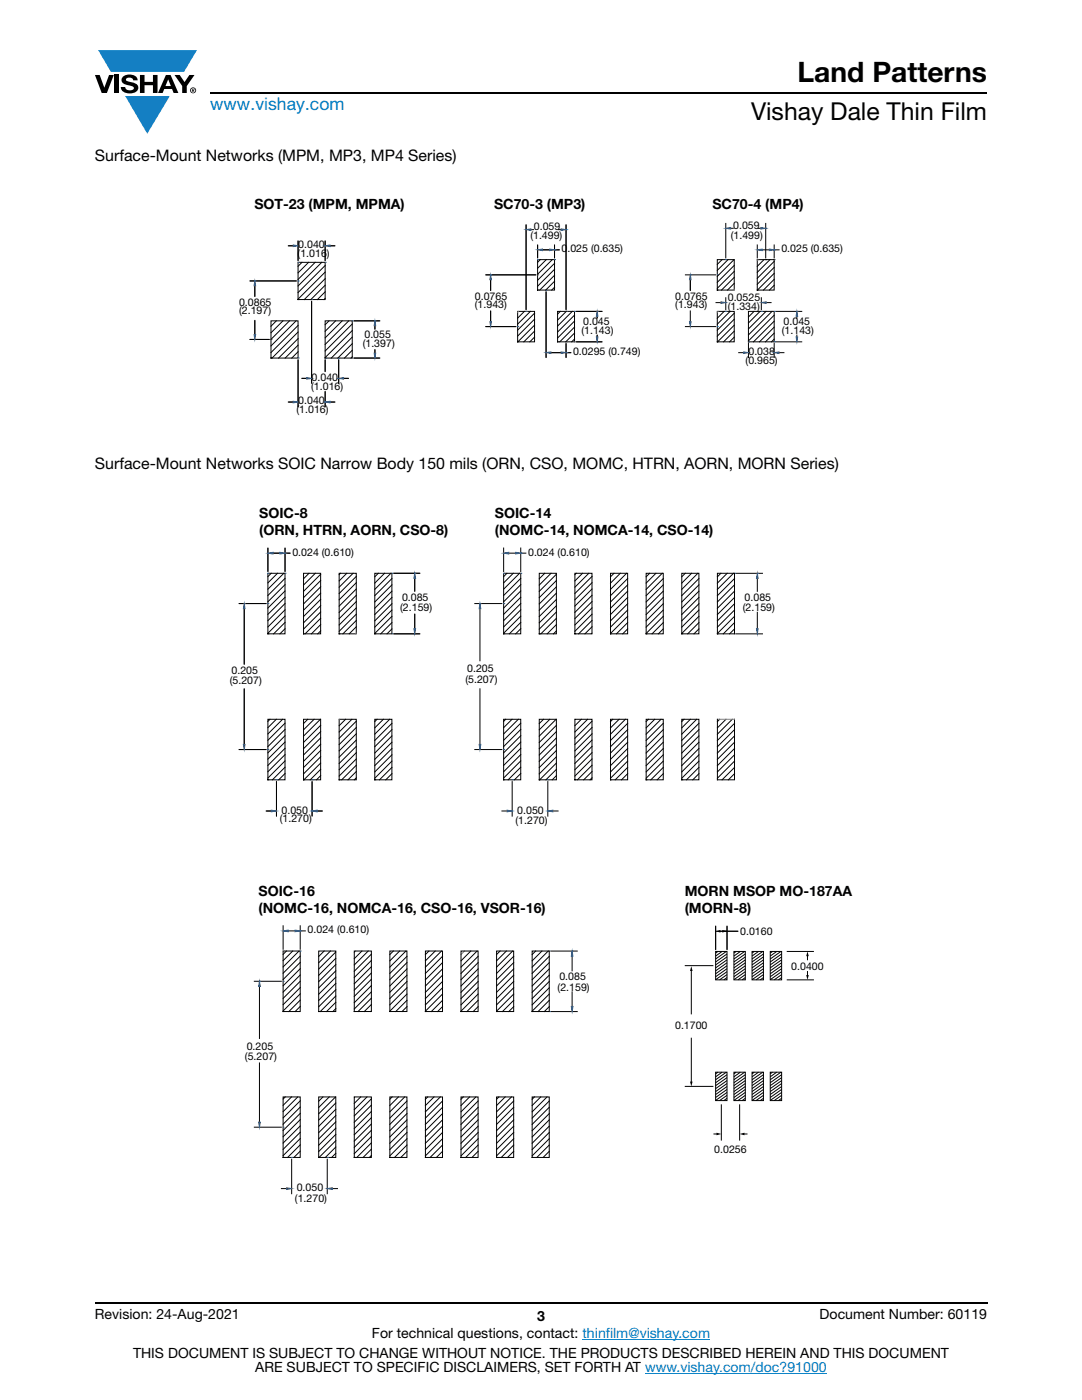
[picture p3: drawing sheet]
<svg xmlns="http://www.w3.org/2000/svg" width="216mm" height="279mm" viewBox="0 0 216 279" stroke-linecap="round" stroke-linejoin="round" font-family="sans-serif">
<g fill="#147fc3">
<path d="M19.6 10h19.7l-2.6 4.3h-1.1h-13.5z"/>
<path d="M25 19.2h8.9l-4.5 7.5z"/>
</g>
<g fill="#000">
<path d="M18.9 15h1l.9 2.5 1-2.5h.9l-1.4 3.6h-1zM22.9 15h.9v3.6h-.9zM24.6 15.3a2.1 2.1 0 0 1 2.8 .3l.1 .4h-.9a.79 .79 0 0 0-.7-.5 .79 .79 0 0 0-.8 .4l.3 .3 1 .2a1.08 1.08 0 0 1 1.2 1 1.08 1.08 0 0 1-1.1 1.2 1.73 1.73 0 0 1-2.4-1.2h.9a.96 .96 0 0 0 .8 .6 .96 .96 0 0 0 .9-.4 1.31 1.31 0 0 0-1.2-.6 1.03 1.03 0 0 1-1.1-.6 1.03 1.03 0 0 1 .2-1.1zM27.9 15h.9v1.3h1.7v-1.3h.9v3.6h-.9v-1.6h-1.7v1.6h-.9zM34.8 15h1.1l.9 1.4 1-1.4h1l-1.5 2.2v1.4h-.9v-1.4zM50.8 56.1l.2 .9h-.3zM57.5 49.1h1zM58.5 48.9l1 .2-1 .1zM65.9 49.1h.9zM64.9 49.1l1-.2v.3zM97.9 54.9l.2 .9h-.4zM105 45.8l.9-.1v.3z"/>
<path d="M108.2 49.9h1.5zM107.3 49.9l.9-.2v.3zM109.7 49.7l.9 .2-.9 .1zM110.6 49.9h1zM112 45.7l.9 .1-.9 .2zM151.1 49.9l1-.2v.3zM153.5 49.7l1 .2-1 .1zM50.7 66.8h.3l-.2 .9zM60.2 75.5h1zM61.2 75.4l1 .1-1 .2zM68.6 75.5h.9zM67.6 75.5l1-.1v.3z"/>
<path d="M74.6 70.5h.4l-.2 1zM74.8 64l.2 1h-.4zM74.8 69.8v.7zM74.8 65v.7zM97.7 64.2h.4l-.2 1zM109 70.4l.9-.2v.3zM112 70.2l.9 .2-.9 .1zM112.9 70.4h1zM119 67.2h.3l-.1 1zM119.2 62.1l.1 1h-.3zM119.2 66.9v.3zM119.2 63.1v.4z"/>
<path d="M57.5 80.2h1zM58.5 80.1l1 .1-1 .2zM65.9 80.2h.9zM64.9 80.2l1-.1v.3z"/>
<path d="M33.6 15.9l.5 1.3h-1.1zM33.1 15l-1.6 3.6h1l.3-.8h1.5l.3 .8h1l-1.6-3.6z"/>
<path d="M38.4 17.8h.2v.2h-.2zM38.3 17.7v.7h.1v-.3l.4 .3-.2-.3 .2-.2-.1-.2z"/>
<path d="M38.1 18a.46 .46 0 0 1 .9 0 .46 .46 0 0 1-.9 0zM37.9 18a.6 .6 0 0 0 1.2 0 .6 .6 0 0 0-1.2 0z"/>
</g>
<path d="M42 18.6h155M18.9 260h178.1" fill="none" stroke="#000" stroke-width=".36"/>
<path d="M116.2 267.3h25.5M128.7 274h36.3" fill="none" stroke="#007ec4" stroke-width=".2"/>
<path d="M59.5 59.8h.1M107.3 57.9h.1M143.1 57.9h.1M54.1 71.5h.1M64.9 71.5h.1M103.3 68.2h.1M111.3 68.2h.1M143.1 68.2h.1M149.3 68.2h.1" fill="none" stroke="#818180" stroke-width=".2"/>
<g fill="none" stroke="#000" stroke-width=".2">
<path d="M49.9 56.1h9.2M50.8 57v2.2M57.5 49.1h1M59.5 52.4h5.4v7.4h-5.4zM59.5 48.1v3.9M60.3 52.4l-.8 .7M61.6 52.4l-2.1 2.1M62.9 52.4l-3.4 3.4M64.2 52.4l-4.7 4.7M64.9 48.1v3.9M64.9 53l-5.4 5.4M64.9 54.3l-5.4 5.4"/>
<path d="M64.9 55.6l-4.2 4.2M64.9 58.2l-1.6 1.6M64.9 56.9l-2.9 2.9M64.9 59.6l-.2 .2M65.9 49.1h.9M96.9 54.9h10M97.9 55.8v2.2M105 44.9v16.9M105.9 45.8h.6M107.3 51.8h3.4v6.1h-3.4zM107.3 48.9v2.6M108.2 49.9h1.5"/>
<path d="M109 58.2v13.2M110.6 48.9v2.6M110.6 49.9h1M111.5 45.8h.5M112.9 44.9v16.9M136.8 54.9h6M137.7 55.8v2.2M143.1 51.8h3.4v6.1h-3.4zM151.1 48.9v2.6M152.1 49.9h1.4M154.5 49.9h1M154.5 48.9v2.6"/>
<path d="M49.9 67.7h3.8M50.8 63.9v2.9M54.1 64h5.4v7.5h-5.4zM55.1 64l-1 1.1M56.5 64l-2.4 2.4M57.8 64l-3.7 3.7M59.1 64l-5 5M59.5 67.6l-3.9 3.9M59.5 68.9l-2.6 2.6M59.5 65l-5.4 5.4M59.5 66.3l-5.2 5.2M59.5 70.2l-1.3 1.3"/>
<path d="M59.5 71.8v9.4M60.2 75.5h1M62.2 60.1v16.4M64.9 71.8v2.4M64.9 78.1v3.1M64.9 64h5.4v7.5h-5.4zM65.7 64l-.8 .8M67 64l-2.1 2.1M67.6 71.8v4.7M68.3 64l-3.4 3.4M68.6 75.5h.9M69.6 64l-4.7 4.7"/>
<path d="M70.3 69.9l-1.6 1.6M70.3 71.2l-.3 .3M70.3 68.6l-2.9 2.9M70.3 64.7l-5.4 5.4M70.3 66l-5.4 5.4M70.3 67.3l-4.2 4.2M70.6 71.5h5.2M70.6 64h5.2M74.8 65v.7M74.8 69.8v.7M96.9 65.2h6.1M97.9 62.1v2.1"/>
<path d="M103.3 62.1h3.4v6.1h-3.4zM109.9 70.4h2.1M111.3 62.1h3.3v6.1h-3.3zM112.9 68.6v2.8M112.9 70.4h1M115 68.2h5.1M115 62.1h5.1M119.2 63.1v.4M119.2 66.9v.3M136.8 65.2h6M137.7 62.1v2.1M143.1 62.1h3.4v6.1h-3.4z"/>
<path d="M149.3 62.1h5.2v6.1h-5.2zM57.5 80.2h1M65.9 80.2h.9"/>
</g>
<g fill="#000">
<path d="M50.8 56.1l.2 .9h-.3zM58.5 48.9l1 .2-1 .1zM64.9 49.1l1-.2v.3zM97.9 54.9l.2 .9h-.4zM105 45.8l.9-.1v.3zM107.3 49.9l.9-.2v.3zM109.7 49.7l.9 .2-.9 .1zM112 45.7l.9 .1-.9 .2zM151.1 49.9l1-.2v.3zM153.5 49.7l1 .2-1 .1zM50.7 66.8h.3l-.2 .9zM61.2 75.4l1 .1-1 .2z"/>
<path d="M67.6 75.5l1-.1v.3zM74.6 70.5h.4l-.2 1zM74.8 64l.2 1h-.4zM97.7 64.2h.4l-.2 1zM109 70.4l.9-.2v.3zM112 70.2l.9 .2-.9 .1zM119 67.2h.3l-.1 1zM119.2 62.1l.1 1h-.3zM58.5 80.1l1 .1-1 .2zM64.9 80.2l1-.1v.3z"/>
</g>
<g fill="none" stroke="#3a54a4" stroke-width=".2">
<path d="M50.8 56.1h.1M50.8 56.1l.2 .9h-.3zM58.5 48.9l1 .2-1 .1zM59.5 56.1h.1M59.5 52.4h.1M62.2 59.8h.1M64.9 52.4h.1M64.9 49.1h.1M64.9 49.1l1-.2v.3zM97.9 54.9l.2 .9h-.4zM97.9 54.9h.1M105 45.8l.9-.1v.3z"/>
<path d="M107.3 49.9l.9-.2v.3zM107.3 54.9h.1M107.3 51.8h.1M109 57.9h.1M109.7 49.7l.9 .2-.9 .1zM110.7 51.8h.1M110.7 49.9h.1M112 45.7l.9 .1-.9 .2zM112.9 45.8h.1M151.1 49.9l1-.2v.3zM151.1 51.8h.1M153.5 49.7l1 .2-1 .1z"/>
<path d="M154.5 51.8h.1M154.5 49.9h.1M50.7 66.8h.3l-.2 .9zM54.1 67.7h.1M59.5 71.5h.1M61.2 75.4l1 .1-1 .2zM64.9 71.5h.1M67.6 71.5h.1M67.6 75.5h.1M67.6 75.5l1-.1v.3zM70.3 71.5h.1M70.3 64h.1"/>
<path d="M74.6 70.5h.4l-.2 1zM74.8 64h.1M74.8 64l.2 1h-.4zM97.7 64.2h.4l-.2 1zM103.3 65.2h.1M105 62.1h.1M109 70.4l.9-.2v.3zM112 70.2l.9 .2-.9 .1zM112.9 62.1h.1M112.9 68.2h.1M112.9 70.4h.1M114.6 68.2h.1"/>
<path d="M114.6 62.1h.1M119 67.2h.3l-.1 1zM119.2 62.1l.1 1h-.3zM119.2 62.1h.1M58.5 80.1l1 .1-1 .2zM64.9 80.2h.1M64.9 80.2l1-.1v.3z"/>
</g>
<path d="M137.6 64.2h.3l-.2 1z" fill="#3a54a4"/>
<g fill="#000">
<path d="M137.7 54.9l.2 .9h-.3zM144.8 45.6l1-.2v.3zM151.8 45.4l1 .2-1 .1zM137.6 64.2h.3l-.2 1zM143.8 60.2l1 .2-1 .2zM148.4 70.2l.9 .2-.9 .1zM151.9 60.4l1-.2v.4zM154.5 70.4l1-.2v.3zM158.8 67.2h.4l-.2 1zM159 62.1l.2 1h-.4zM54.5 110.4h1.4zM53.5 110.4l1-.2v.4z"/>
<path d="M55.8 110.2l1.1 .2-1.1 .2zM56.9 110.4h1zM82.8 114.4l.1 1h-.3zM100.5 110.4l1-.2v.4zM102.9 110.2l1 .2-1 .2zM151.1 114.4l.2 1h-.4zM48.7 120.5l.2 1h-.3zM82.6 125.5h.3l-.1 1zM95.8 120.5l.1 1h-.3zM150.9 125.5h.4l-.2 1zM48.6 148.6h.3l-.2 1zM95.6 148.6h.3l-.1 1z"/>
<path d="M53.1 161.9h1zM54.1 161.7l1.1 .2-1.1 .1zM63.3 161.9h1zM62.3 161.9l1-.2v.3zM101.2 161.7l1 .2-1 .1zM109.3 161.9l1-.2v.3zM51.8 195.8l.1 1.1h-.3zM56.5 185.8l1-.2v.4zM58.9 185.6l1 .2-1 .2zM114.2 189.8l.1 1h-.3zM137.9 192.8l.3 1h-.5zM142.8 185.9l1-.3v.5z"/>
<path d="M144.1 185.6l1 .3-1 .2zM161.1 189.9l.3 .9h-.5zM160.9 194.6h.5l-.3 1zM114 200.9h.3l-.1 1zM137.7 215.9h.5l-.3 .9zM51.6 223.9h.3l-.1 1.1zM57.2 237l1 .2-1 .2zM65.3 237.2l1-.2v.4zM143 226.1l.9 .2-.9 .3zM147.6 226.3l.9-.2v.5z"/>
</g>
<g fill="none" stroke="#3a54a4" stroke-width=".2">
<path d="M137.7 54.9l.2 .9h-.3zM137.7 54.9h.1M143.1 54.9h.1M144.8 45.6l1-.2v.3zM144.8 51.8h.1M151.8 45.4l1 .2-1 .1zM152.8 45.6h.1M137.6 64.2h.3l-.2 1zM143.1 65.2h.1M143.8 60.2l1 .2-1 .2zM144.8 62.1h.1M148.4 70.2l.9 .2-.9 .1z"/>
<path d="M149.3 68.2h.1M151.9 60.4l1-.2v.4zM151.9 62.1h.1M151.9 60.4h.1M154.5 70.4l1-.2v.3zM154.5 68.2h.1M154.5 62.1h.1M154.5 70.4h.1M158.8 67.2h.4l-.2 1zM159 62.1l.2 1h-.4zM159 62.1h.1M53.5 114.4h.1"/>
<path d="M53.5 110.4l1-.2v.4zM55.8 110.2l1.1 .2-1.1 .2zM56.9 114.4h.1M56.9 110.4h.1M78.2 114.4h.1M82.8 114.4l.1 1h-.3zM82.8 114.4h.1M100.5 110.4l1-.2v.4zM100.5 114.4h.1M102.9 110.2l1 .2-1 .2zM103.9 114.4h.1M103.9 110.4h.1"/>
<path d="M146.6 114.4h.1M151.1 114.4l.2 1h-.4zM151.1 114.4h.1M48.7 120.5h.1M48.7 120.5l.2 1h-.3zM53.5 120.5h.1M78.2 126.5h.1M82.6 125.5h.3l-.1 1zM95.8 120.5h.1M95.8 120.5l.1 1h-.3zM100.5 120.5h.1M146.6 126.5h.1"/>
<path d="M150.9 125.5h.4l-.2 1zM48.6 148.6h.3l-.2 1zM53.5 149.6h.1M55.2 155.6h.1M62.3 155.6h.1M95.6 148.6h.3l-.1 1zM100.5 149.6h.1M102.2 155.6h.1M109.3 155.6h.1M54.1 161.7l1.1 .2-1.1 .1zM62.3 161.9h.1M62.3 161.9l1-.2v.3z"/>
<path d="M101.2 161.7l1 .2-1 .1zM109.3 161.9l1-.2v.3zM109.3 161.9h.1M51.8 195.8h.1M51.8 195.8l.1 1.1h-.3zM56.5 189.8h.1M56.5 195.8h.1M56.5 185.8l1-.2v.4zM58.9 185.6l1 .2-1 .2zM59.9 189.8h.1M59.9 185.8h.1M109.6 189.8h.1"/>
<path d="M114.2 189.8h.1M114.2 189.8l.1 1h-.3zM109.6 201.9h.1M114 200.9h.3l-.1 1zM51.6 223.9h.3l-.1 1.1zM56.5 225h.1M57.2 237l1 .2-1 .2zM58.2 231h.1M65.3 231h.1M65.3 237.2h.1M65.3 237.2l1-.2v.4z"/>
</g>
<g fill="#000">
<path d="M137.7 54.9l.2 .9h-.3zM144.8 45.6l1-.2v.3zM151.8 45.4l1 .2-1 .1zM143.8 60.2l1 .2-1 .2zM148.4 70.2l.9 .2-.9 .1zM151.9 60.4l1-.2v.4zM154.5 70.4l1-.2v.3zM158.8 67.2h.4l-.2 1zM159 62.1l.2 1h-.4zM53.5 110.4l1-.2v.4zM55.8 110.2l1.1 .2-1.1 .2zM82.8 114.4l.1 1h-.3z"/>
<path d="M100.5 110.4l1-.2v.4zM102.9 110.2l1 .2-1 .2zM151.1 114.4l.2 1h-.4zM48.7 120.5l.2 1h-.3zM82.6 125.5h.3l-.1 1zM95.8 120.5l.1 1h-.3zM150.9 125.5h.4l-.2 1zM48.6 148.6h.3l-.2 1zM95.6 148.6h.3l-.1 1zM54.1 161.7l1.1 .2-1.1 .1zM62.3 161.9l1-.2v.3zM101.2 161.7l1 .2-1 .1z"/>
<path d="M109.3 161.9l1-.2v.3zM51.8 195.8l.1 1.1h-.3zM56.5 185.8l1-.2v.4zM58.9 185.6l1 .2-1 .2zM114.2 189.8l.1 1h-.3zM114 200.9h.3l-.1 1zM51.6 223.9h.3l-.1 1.1zM57.2 237l1 .2-1 .2zM65.3 237.2l1-.2v.4z"/>
</g>
<g fill="none" stroke="#000" stroke-width=".2">
<path d="M107.8 51.8l-.5 .5M109 51.8l-1.7 1.7M110.2 51.8l-2.9 2.9M110.7 56.1l-1.8 1.8M110.7 57.3l-.6 .6M110.7 54.9l-3 3M110.7 52.6l-3.4 3.3M110.7 53.7l-3.4 3.4M144.1 51.8l-1 1M144.8 44.6v6.9M144.8 59.4v2.4M145.3 51.8l-2.2 2.2"/>
<path d="M145.8 45.6h.5M146.5 51.8l-3.4 3.3M146.5 56.5l-1.3 1.4M146.5 55.4l-2.5 2.5M146.5 53l-3.4 3.3M146.5 54.2l-3.4 3.3M151.1 51.8h3.4v6.1h-3.4zM151.3 45.6h.5M151.9 59.4v2.4M152.4 51.8l-1.3 1.4M152.8 51.8h.1M152.8 44.6v6.9"/>
<path d="M153.6 51.8l-2.5 2.5M154.5 56.9l-1 1M154.5 52.2l-3.4 3.3M154.5 53.4l-3.4 3.3M154.5 54.6l-3.4 3.3M154.5 55.7l-2.2 2.2M104.6 62.1l-1.3 1.4M105.8 62.1l-2.5 2.6M106.7 64.9l-3.4 3.3M106.7 66.1l-2.2 2.1M106.7 67.3l-1 .9M106.7 62.5l-3.4 3.4"/>
<path d="M106.7 63.7l-3.4 3.4M111.8 62.1l-.5 .6M113 62.1l-1.7 1.8M114.2 62.1l-2.9 3M114.6 66.5l-1.7 1.7M114.6 67.7l-.5 .5M114.6 65.3l-2.9 2.9M114.6 62.9l-3.3 3.4M114.6 64.1l-3.3 3.4M142.9 60.4h.9M144.5 62.1l-1.4 1.4M145.7 62.1l-2.6 2.6"/>
<path d="M146.5 66.1l-2.1 2.1M146.5 67.3l-.9 .9M146.5 64.9l-3.3 3.3M146.5 62.5l-3.4 3.4M146.5 63.7l-3.4 3.4M147.4 70.4h1M149.3 68.6v2.8M150.5 62.1l-1.2 1.2M151.7 62.1l-2.4 2.4M152.9 62.1l-3.6 3.5M152.9 60.4h1M154 62.1l-4.7 4.7"/>
<path d="M154.5 66.5l-1.8 1.7M154.5 64.1l-4.1 4.1M154.5 67.7l-.6 .5M154.5 65.3l-3 2.9M154.5 62.9l-5.2 5.1M154.5 68.6v2.8M154.8 68.2h5.2M154.8 62.1h5.2M155.5 70.4h.9M159 63.1v.4M159 66.9v.3M53.5 114.4h3.4v12.1h-3.4z"/>
<path d="M53.5 109.4v4.7M54.1 114.4l-.6 .7M54.5 110.4h1.4M55.4 114.4l-1.9 1.9M56.6 114.4l-3.1 3.2M56.9 115.4l-3.4 3.4M56.9 116.7l-3.4 3.4M56.9 117.9l-3.4 3.5M56.9 119.2l-3.4 3.4M56.9 109.4v4.7M56.9 110.4h1M60.6 114.4h3.4v12.1h-3.4z"/>
<path d="M61.7 114.4l-1.1 1.1M62.9 114.4l-2.3 2.4M64 117.1l-3.4 3.4M64 114.6l-3.4 3.4M64 115.9l-3.4 3.4M64 118.4l-3.4 3.4M64 119.6l-3.4 3.4M67.7 114.4h3.4v12.1h-3.4zM67.9 114.4l-.2 .3M69.2 114.4l-1.5 1.5M70.5 114.4l-2.8 2.8M71.1 118.8l-3.4 3.4"/>
<path d="M71.1 115l-3.4 3.4M71.1 116.3l-3.4 3.4M71.1 117.5l-3.4 3.5M74.8 114.4h3.4v12.1h-3.4zM75.5 114.4l-.7 .7M76.7 114.4l-1.9 2M78 114.4l-3.2 3.2M78.2 115.5l-3.4 3.4M78.2 116.7l-3.4 3.4M78.2 118l-3.4 3.4M78.2 119.2l-3.4 3.4M78.6 114.4h5.2"/>
<path d="M82.8 115.4v2.6M100.5 114.4h3.4v12.1h-3.4zM100.5 109.4v4.7M101.2 114.4l-.7 .7M101.5 110.4h1.4M102.4 114.4l-1.9 1.9M103.7 114.4l-3.2 3.2M103.9 110.4h1M103.9 109.4v4.7M103.9 115.4l-3.4 3.4M103.9 116.7l-3.4 3.4M103.9 117.9l-3.4 3.5"/>
<path d="M103.9 119.2l-3.4 3.4M107.6 114.4h3.4v12.1h-3.4zM108.7 114.4l-1.1 1.1M110 114.4l-2.4 2.4M111 114.6l-3.4 3.4M111 115.9l-3.4 3.4M111 117.1l-3.4 3.4M111 119.6l-3.4 3.4M111 118.4l-3.4 3.4M114.7 114.4h3.4v12.1h-3.4zM115 114.4l-.3 .3M116.2 114.4l-1.5 1.5"/>
<path d="M117.5 114.4l-2.8 2.8M118.1 115l-3.4 3.4M118.1 116.3l-3.4 3.4M118.1 117.5l-3.4 3.5M118.1 118.8l-3.4 3.4M121.8 114.4h3.4v12.1h-3.4zM122.5 114.4l-.7 .7M123.8 114.4l-2 2M125 114.4l-3.2 3.2M125.2 119.2l-3.4 3.4M125.2 115.5l-3.4 3.4M125.2 116.7l-3.4 3.4"/>
<path d="M125.2 118l-3.4 3.4M128.9 114.4h3.4v12.1h-3.4zM129.6 114.4l-.7 .7M130.9 114.4l-2 2M132.1 114.4l-3.2 3.2M132.3 115.5l-3.4 3.4M132.3 116.7l-3.4 3.4M132.3 118l-3.4 3.4M132.3 119.2l-3.4 3.4M136 114.4h3.5v12.1h-3.5zM136.7 114.4l-.7 .7M138 114.4l-2 2"/>
<path d="M139.3 114.4l-3.3 3.2M139.5 115.5l-3.5 3.4M139.5 116.7l-3.5 3.4M139.5 118l-3.5 3.4M139.5 119.2l-3.5 3.4M143.2 114.4h3.4v12.1h-3.4zM143.8 114.4l-.6 .7M145.1 114.4l-1.9 2M146.4 114.4l-3.2 3.2M146.6 115.5l-3.4 3.4M146.6 116.7l-3.4 3.4M146.6 118l-3.4 3.4"/>
<path d="M146.6 119.2l-3.4 3.4M146.9 114.4h5.2M151.1 115.4v2.6M47.7 120.5h5.4M48.7 121.5v11.1M48.7 137.5v11.1M56.9 125.5l-1 1M56.9 120.5l-3.4 3.4M56.9 121.7l-3.4 3.4M56.9 123l-3.4 3.4M56.9 124.2l-2.3 2.3M64 120.9l-3.4 3.4"/>
<path d="M64 122.1l-3.4 3.5M64 125.9l-.6 .6M64 123.4l-3.1 3.1M64 124.7l-1.9 1.8M71.1 125.1l-1.4 1.4M71.1 123.8l-2.7 2.7M71.1 120.1l-3.4 3.4M71.1 121.3l-3.4 3.4M71.1 122.6l-3.4 3.4M78.2 125.5l-1 1M78.2 124.3l-2.2 2.2M78.2 120.5l-3.4 3.4"/>
<path d="M78.2 121.7l-3.4 3.5M78.2 123l-3.4 3.4M78.6 126.5h5.2M82.8 122.5v3M94.7 120.5h5.4M95.8 121.5v10.4M95.8 137.5v11.1M103.9 125.5l-1 1M103.9 124.2l-2.3 2.3M103.9 120.5l-3.4 3.4M103.9 121.7l-3.4 3.4M103.9 123l-3.4 3.4"/>
<path d="M111 123.4l-3.1 3.1M111 120.9l-3.4 3.4M111 122.1l-3.4 3.5M111 124.7l-1.8 1.8M111 125.9l-.6 .6M118.1 125.1l-1.4 1.4M118.1 120.1l-3.4 3.4M118.1 121.3l-3.4 3.4M118.1 122.6l-3.4 3.4M118.1 123.8l-2.6 2.7M125.2 120.5l-3.4 3.4M125.2 121.7l-3.4 3.5"/>
<path d="M125.2 123l-3.4 3.4M125.2 124.3l-2.2 2.2M125.2 125.5l-.9 1M132.3 124.3l-2.2 2.2M132.3 125.5l-.9 1M132.3 120.5l-3.4 3.4M132.3 121.7l-3.4 3.5M132.3 123l-3.4 3.4M139.5 124.3l-2.3 2.2M139.5 120.5l-3.5 3.4M139.5 121.7l-3.5 3.5M139.5 123l-3.5 3.4"/>
<path d="M139.5 125.5l-1 1M146.6 125.5l-1 1M146.6 124.3l-2.3 2.2M146.6 120.5l-3.4 3.4M146.6 123l-3.4 3.4M146.6 121.7l-3.4 3.5M146.9 126.5h5.2M151.1 122.2v3.3M47.7 149.6h5.4M53.5 143.6h3.4v12h-3.4zM53.9 143.5l-.4 .5M55.1 143.5l-1.6 1.7"/>
<path d="M55.2 156v6.9M56.4 143.5l-2.9 3M56.9 154.4l-1.3 1.2M56.9 153.1l-2.5 2.5M56.9 144.3l-3.4 3.4M56.9 145.6l-3.4 3.4M56.9 146.8l-3.4 3.4M56.9 148.1l-3.4 3.4M56.9 149.3l-3.4 3.5M56.9 150.6l-3.4 3.4M56.9 151.9l-3.4 3.4M60.6 143.6h3.4v12h-3.4z"/>
<path d="M61.4 143.5l-.8 .9M62.3 156v6.9M62.7 143.5l-2.1 2.2M63.9 143.5l-3.3 3.4M64 154.8l-.8 .8M64 153.5l-2.1 2.1M64 151l-3.4 3.4M64 152.3l-3.4 3.3M64 146l-3.4 3.4M64 144.8l-3.4 3.4M64 147.3l-3.4 3.4M64 148.5l-3.4 3.4"/>
<path d="M64 149.8l-3.4 3.4M67.7 143.6h3.4v12h-3.4zM69 143.5l-1.3 1.3M70.2 143.5l-2.5 2.6M71.1 155.2l-.4 .4M71.1 154l-1.7 1.6M71.1 152.7l-2.9 2.9M71.1 143.9l-3.4 3.4M71.1 145.2l-3.4 3.4M71.1 146.4l-3.4 3.5M71.1 147.7l-3.4 3.4M71.1 149l-3.4 3.4"/>
<path d="M71.1 150.2l-3.4 3.4M71.1 151.5l-3.4 3.4M74.8 143.6h3.4v12h-3.4zM75.2 143.5l-.4 .5M76.5 143.5l-1.7 1.8M77.8 143.5l-3 3M78.2 145.6l-3.4 3.4M78.2 146.9l-3.4 3.4M78.2 144.4l-3.4 3.4M78.2 148.1l-3.4 3.4M78.2 149.4l-3.4 3.4M78.2 150.6l-3.4 3.5"/>
<path d="M78.2 151.9l-3.4 3.4M78.2 153.2l-2.5 2.4M78.2 154.4l-1.2 1.2M94.7 149.6h5.4M100.5 143.5h3.4v12.1h-3.4zM100.9 143.5l-.4 .5M102.2 143.5l-1.7 1.7M102.2 156v6.9M103.4 143.5l-2.9 3M103.9 153.1l-2.5 2.5M103.9 144.3l-3.4 3.4M103.9 145.6l-3.4 3.4"/>
<path d="M103.9 146.8l-3.4 3.4M103.9 148.1l-3.4 3.4M103.9 149.3l-3.4 3.5M103.9 150.6l-3.4 3.4M103.9 151.9l-3.4 3.4M103.9 154.4l-1.2 1.2M107.6 143.5h3.4v12.1h-3.4zM108.5 143.5l-.9 .9M109.3 156v6.9M109.7 143.5l-2.1 2.2M111 143.5l-3.4 3.4M111 153.5l-2.1 2.1"/>
<path d="M111 154.8l-.8 .8M111 152.3l-3.3 3.3M111 144.8l-3.4 3.4M111 146l-3.4 3.4M111 147.3l-3.4 3.4M111 148.5l-3.4 3.4M111 149.8l-3.4 3.4M111 151l-3.4 3.4M114.7 143.5h3.4v12.1h-3.4zM116 143.5l-1.3 1.3M117.3 143.5l-2.6 2.6M118.1 155.2l-.4 .4"/>
<path d="M118.1 154l-1.6 1.6M118.1 145.2l-3.4 3.4M118.1 146.4l-3.4 3.5M118.1 143.9l-3.4 3.4M118.1 147.7l-3.4 3.4M118.1 149l-3.4 3.4M118.1 150.2l-3.4 3.4M118.1 151.5l-3.4 3.4M118.1 152.7l-2.9 2.9M121.8 143.5h3.4v12.1h-3.4zM122.3 143.5l-.5 .5M123.5 143.5l-1.7 1.8"/>
<path d="M124.8 143.5l-3 3M125.2 144.4l-3.4 3.4M125.2 145.6l-3.4 3.4M125.2 146.9l-3.4 3.4M125.2 148.1l-3.4 3.4M125.2 149.4l-3.4 3.4M125.2 150.6l-3.4 3.5M125.2 151.9l-3.4 3.4M125.2 153.2l-2.4 2.4M125.2 154.4l-1.2 1.2M128.9 143.6h3.4v12h-3.4zM129.4 143.5l-.5 .5"/>
<path d="M130.6 143.5l-1.7 1.8M131.9 143.5l-3 3M132.3 153.2l-2.4 2.4M132.3 144.4l-3.4 3.4M132.3 145.6l-3.4 3.4M132.3 146.9l-3.4 3.4M132.3 148.1l-3.4 3.4M132.3 149.4l-3.4 3.4M132.3 150.6l-3.4 3.5M132.3 151.9l-3.4 3.4M132.3 154.4l-1.2 1.2M136 143.6h3.5v12h-3.5z"/>
<path d="M136.5 143.5l-.5 .5M137.8 143.5l-1.8 1.8M139 143.5l-3 3M139.5 154.4l-1.3 1.2M139.5 153.2l-2.5 2.4M139.5 144.4l-3.5 3.4M139.5 145.6l-3.5 3.4M139.5 146.9l-3.5 3.4M139.5 148.1l-3.5 3.4M139.5 149.4l-3.5 3.4M139.5 150.6l-3.5 3.5M139.5 151.9l-3.5 3.4"/>
<path d="M143.2 143.5v12.1h3.4v-12M143.6 143.5l-.4 .5M144.9 143.5l-1.7 1.8M146.1 143.5l-2.9 3M146.6 144.4l-3.4 3.4M146.6 145.6l-3.4 3.4M146.6 146.9l-3.4 3.4M146.6 148.1l-3.4 3.4M146.6 149.4l-3.4 3.4M146.6 150.6l-3.4 3.5M146.6 151.9l-3.4 3.4M146.6 153.2l-2.5 2.4"/>
<path d="M146.6 154.4l-1.3 1.2M53.1 161.9h1M63.3 161.9h1M100.2 161.9h1M110.3 161.9h1.1M50.7 195.8h5.4M51.8 196.9v10.3M56.5 189.8h3.4v12.1h-3.4zM56.5 184.8v4.6M57.2 189.8l-.7 .7M57.5 185.8h1.4M58.4 189.8l-1.9 1.9"/>
<path d="M59.7 189.8l-3.2 3.2M59.9 184.8v4.6M59.9 185.8h1M59.9 190.8l-3.4 3.4M59.9 195.8l-3.4 3.5M59.9 197.1l-3.4 3.4M59.9 192.1l-3.4 3.4M59.9 193.3l-3.4 3.4M59.9 194.6l-3.4 3.4M59.9 198.4l-3.4 3.4M59.9 199.6l-2.3 2.3M63.6 189.8h3.4v12.1h-3.4z"/>
<path d="M64.7 189.8l-1.1 1.1M65.9 189.8l-2.3 2.3M67 195l-3.4 3.4M67 193.8l-3.4 3.4M67 191.2l-3.4 3.5M67 192.5l-3.4 3.4M67 196.3l-3.4 3.4M67 197.5l-3.4 3.4M67 190l-3.4 3.4M67 198.8l-3.1 3.1M70.7 189.8h3.4v12.1h-3.4zM72.2 189.8l-1.5 1.5"/>
<path d="M73.5 189.8l-2.8 2.8M74.1 194.2l-3.4 3.4M74.1 195.4l-3.4 3.5M74.1 196.7l-3.4 3.4M74.1 198l-3.4 3.4M74.1 190.4l-3.4 3.4M74.1 191.7l-3.4 3.4M74.1 192.9l-3.4 3.4M74.1 199.2l-2.7 2.7M77.8 189.8h3.4v12.1h-3.4zM78.5 189.8l-.7 .7M79.7 189.8l-1.9 2"/>
<path d="M81 189.8l-3.2 3.2M81.2 194.6l-3.4 3.4M81.2 195.9l-3.4 3.4M81.2 197.1l-3.4 3.4M81.2 198.4l-3.4 3.4M81.2 190.9l-3.4 3.4M81.2 192.1l-3.4 3.4M81.2 193.4l-3.4 3.4M81.2 199.6l-2.2 2.3M84.9 189.8h3.4v12.1h-3.4zM85.6 189.8l-.7 .7M86.8 189.8l-1.9 2"/>
<path d="M88.1 189.8l-3.2 3.2M88.3 190.9l-3.4 3.4M88.3 192.1l-3.4 3.4M88.3 193.4l-3.4 3.4M88.3 194.6l-3.4 3.4M88.3 195.9l-3.4 3.4M88.3 197.1l-3.4 3.4M88.3 198.4l-3.4 3.4M88.3 199.6l-2.2 2.3M92 189.8h3.4v12.1h-3.4zM93.9 189.8l-1.9 2M95.2 189.8l-3.2 3.2"/>
<path d="M95.4 190.9l-3.4 3.4M95.4 192.1l-3.4 3.4M95.4 193.4l-3.4 3.4M95.4 194.6l-3.4 3.4M95.4 195.9l-3.4 3.4M95.4 197.1l-3.4 3.4M95.4 198.4l-3.4 3.4M95.4 199.6l-2.2 2.3M99.1 189.8h3.4v12.1h-3.4zM99.8 189.8l-.7 .7M101 189.8l-1.9 2M102.3 189.8l-3.2 3.2"/>
<path d="M102.5 192.1l-3.4 3.4M102.5 193.4l-3.4 3.4M102.5 197.1l-3.4 3.4M102.5 198.4l-3.4 3.4M102.5 190.9l-3.4 3.4M102.5 194.6l-3.4 3.4M102.5 195.9l-3.4 3.4M102.5 199.6l-2.2 2.3M106.2 189.8h3.4v12.1h-3.4zM106.9 189.8l-.7 .7M108.1 189.8l-1.9 2M109.4 189.8l-3.2 3.2"/>
<path d="M109.6 195.9l-3.4 3.4M109.6 197.1l-3.4 3.4M109.6 190.9l-3.4 3.4M109.6 192.1l-3.4 3.4M109.6 193.4l-3.4 3.4M109.6 194.6l-3.4 3.4M109.6 198.4l-3.4 3.4M109.6 199.6l-2.2 2.3M110 189.8h5.2M114.2 190.8v3M114.2 197.9v3M136.6 192.7h5.7"/>
<path d="M137.9 193.6v8.8M142.8 189.9h2.3v5.7h-2.3zM142.8 184.8v4.7M142.8 185.9h4.4M143.3 189.9l-.5 .3M144.1 189.9l-1.3 .9M144.9 189.9l-2.1 1.5M145.1 195.1l-.7 .5M145.1 190.4l-2.3 1.6M145.1 191l-2.3 1.6M145.1 191.6l-2.3 1.6M145.1 192.1l-2.3 1.6"/>
<path d="M145.1 192.7l-2.3 1.6M145.1 193.3l-2.3 1.6M145.1 193.9l-2.3 1.6M145.1 194.5l-1.5 1.1M145.1 184.8v4.7M146.4 189.9h2.3v5.7h-2.3zM146.9 189.9l-.5 .3M147.7 189.9l-1.3 .9M148.6 189.9l-2.2 1.5M148.7 190.4l-2.3 1.6M148.7 191l-2.3 1.6M148.7 191.6l-2.3 1.6"/>
<path d="M148.7 192.1l-2.3 1.6M148.7 192.7l-2.3 1.6M148.7 193.3l-2.3 1.6M148.7 193.9l-2.3 1.6M148.7 195.1l-.6 .5M148.7 194.5l-1.5 1.1M150.1 189.9h2.2v5.7h-2.2zM150.5 189.9l-.4 .3M151.4 189.9l-1.3 .9M152.2 189.9l-2.1 1.5M152.3 190.4l-2.2 1.6M152.3 191l-2.2 1.6"/>
<path d="M152.3 191.6l-2.2 1.6M152.3 192.1l-2.2 1.6M152.3 192.7l-2.2 1.6M152.3 193.3l-2.2 1.6M152.3 193.9l-2.2 1.6M152.3 195.1l-.6 .5M152.3 194.5l-1.5 1.1M153.7 189.9h2.3v5.7h-2.3zM154.2 189.9l-.5 .3M155 189.9l-1.3 .9M155.8 189.9l-2.1 1.5M156 190.4l-2.3 1.6"/>
<path d="M156 191l-2.3 1.6M156 191.6l-2.3 1.6M156 192.1l-2.3 1.6M156 192.7l-2.3 1.6M156 193.3l-2.3 1.6M156 193.9l-2.3 1.6M156 194.5l-1.5 1.1M156 195.1l-.7 .5M157.1 189.9h5.2M157.1 195.6h5.2M161.1 190.6v1M161.1 193.8v1"/>
<path d="M51.8 212.1v11.8M56.5 218.9h3.4v12.1h-3.4zM56.9 218.9l-.4 .4M58.2 218.9l-1.7 1.7M59.4 218.9l-2.9 2.9M59.9 219.7l-3.4 3.4M59.9 200.9l-1 1M63.6 218.9h3.4v12.1h-3.4zM64.4 218.9l-.8 .9M65.7 218.9l-2.1 2.1M67 218.9l-3.4 3.4M67 201.3l-.6 .6"/>
<path d="M67 200l-1.8 1.9M70.7 218.9h3.4v12.1h-3.4zM72 218.9l-1.3 1.3M73.2 218.9l-2.5 2.6M74.1 200.5l-1.4 1.4M74.1 219.3l-3.4 3.4M77.8 218.9h3.4v12.1h-3.4zM78.2 218.9l-.4 .5M79.5 218.9l-1.7 1.7M80.8 218.9l-3 3M81.2 200.9l-1 1M81.2 219.7l-3.4 3.4"/>
<path d="M84.9 218.9h3.4v12.1h-3.4zM85.3 218.9l-.4 .5M86.6 218.9l-1.7 1.7M87.9 218.9l-3 3M88.3 200.9l-1 1M88.3 219.7l-3.4 3.4M92 218.9h3.4v12.1h-3.4zM92.4 218.9l-.4 .5M93.7 218.9l-1.7 1.7M95 218.9l-3 3M95.4 200.9l-1 1M95.4 219.7l-3.4 3.4"/>
<path d="M99.1 218.9h3.4v12.1h-3.4zM99.5 218.9l-.4 .5M100.8 218.9l-1.7 1.7M102.1 218.9l-3 3M102.5 200.9l-1 1M102.5 219.7l-3.4 3.4M106.2 218.9h3.4v12.1h-3.4zM106.6 218.9l-.4 .5M107.9 218.9l-1.7 1.7M109.2 218.9l-3 3M109.6 219.7l-3.4 3.4M109.6 200.9l-1 1"/>
<path d="M110 201.9h5.2M136.6 216.8h5.7M137.9 207.1v8.9M142.8 214h2.3v5.6h-2.3zM143.3 214l-.5 .3M144.1 214l-1.3 .9M144.9 214l-2.1 1.5M145.1 219.2l-.7 .4M145.1 214.5l-2.3 1.6M145.1 215.1l-2.3 1.6M145.1 215.7l-2.3 1.6M145.1 216.2l-2.3 1.6"/>
<path d="M145.1 216.8l-2.3 1.6M145.1 217.4l-2.3 1.6M145.1 218l-2.3 1.6M145.1 218.6l-1.5 1M146.4 214h2.3v5.6h-2.3zM146.9 214l-.5 .3M147.7 214l-1.3 .9M148.6 214l-2.2 1.5M148.7 214.5l-2.3 1.6M148.7 215.1l-2.3 1.6M148.7 215.7l-2.3 1.6M148.7 216.2l-2.3 1.6"/>
<path d="M148.7 216.8l-2.3 1.6M148.7 217.4l-2.3 1.6M148.7 218l-2.3 1.6M148.7 219.2l-.6 .4M148.7 218.6l-1.5 1M150.1 214h2.2v5.6h-2.2zM150.5 214l-.4 .3M151.4 214l-1.3 .9M152.2 214l-2.1 1.5M152.3 214.5l-2.2 1.6M152.3 215.1l-2.2 1.6M152.3 215.7l-2.2 1.6"/>
<path d="M152.3 216.2l-2.2 1.6M152.3 216.8l-2.2 1.6M152.3 217.4l-2.2 1.6M152.3 218l-2.2 1.6M152.3 219.2l-.6 .4M152.3 218.6l-1.5 1M153.7 214h2.3v5.6h-2.3zM154.2 214l-.5 .3M155 214l-1.3 .9M155.8 214l-2.1 1.5M156 214.5l-2.3 1.6M156 215.1l-2.3 1.6"/>
<path d="M156 215.7l-2.3 1.6M156 216.2l-2.3 1.6M156 216.8l-2.3 1.6M156 217.4l-2.3 1.6M156 218l-2.3 1.6M156 218.6l-1.5 1M156 219.2l-.7 .4M50.7 225h5.4M56.2 237.2h1M58.2 231.3v6.9M59.9 228.5l-2.5 2.5M59.9 229.7l-1.3 1.3"/>
<path d="M59.9 227.2l-3.4 3.4M59.9 221l-3.4 3.4M59.9 222.2l-3.4 3.4M59.9 223.5l-3.4 3.4M59.9 224.7l-3.4 3.4M59.9 226l-3.4 3.4M65.3 231.3v6.9M66.3 237.2h1M67 228.9l-2.1 2.1M67 227.7l-3.3 3.3M67 220.1l-3.4 3.4M67 226.4l-3.4 3.4"/>
<path d="M67 221.4l-3.4 3.4M67 222.6l-3.4 3.4M67 223.9l-3.4 3.4M67 225.1l-3.4 3.5M67 230.2l-.8 .8M74.1 220.6l-3.4 3.4M74.1 221.8l-3.4 3.4M74.1 223.1l-3.4 3.4M74.1 224.3l-3.4 3.4M74.1 225.6l-3.4 3.4M74.1 226.8l-3.4 3.4M74.1 228.1l-2.9 2.9"/>
<path d="M74.1 229.3l-1.6 1.7M74.1 230.6l-.4 .4M81.2 229.8l-1.2 1.2M81.2 228.5l-2.5 2.5M81.2 221l-3.4 3.4M81.2 222.2l-3.4 3.4M81.2 223.5l-3.4 3.4M81.2 224.8l-3.4 3.4M81.2 226l-3.4 3.4M81.2 227.3l-3.4 3.4M88.3 229.8l-1.2 1.2M88.3 228.5l-2.5 2.5"/>
<path d="M88.3 221l-3.4 3.4M88.3 222.2l-3.4 3.5M88.3 223.5l-3.4 3.4M88.3 224.8l-3.4 3.4M88.3 226l-3.4 3.4M88.3 227.3l-3.4 3.4M95.4 221l-3.4 3.4M95.4 222.2l-3.4 3.5M95.4 223.5l-3.4 3.4M95.4 224.8l-3.4 3.4M95.4 226l-3.4 3.4M95.4 227.3l-3.4 3.4"/>
<path d="M95.4 228.5l-2.5 2.5M95.4 229.8l-1.2 1.2M102.5 221l-3.4 3.4M102.5 222.2l-3.4 3.5M102.5 223.5l-3.4 3.4M102.5 224.8l-3.4 3.4M102.5 226l-3.4 3.4M102.5 227.3l-3.4 3.4M102.5 228.5l-2.5 2.5M102.5 229.8l-1.2 1.2M109.6 221l-3.4 3.4M109.6 222.2l-3.4 3.5"/>
<path d="M109.6 223.5l-3.4 3.4M109.6 224.8l-3.4 3.4M109.6 226l-3.4 3.4M109.6 227.3l-3.4 3.4M109.6 228.5l-2.5 2.5M109.6 229.8l-1.2 1.2M142.4 226.3h.8M143.9 220.4v7.2M147.6 220.4v7.2M148.4 226.3h.8"/>
</g>
<g fill="none" stroke="#818180" stroke-width=".2">
<path d="M146.5 57.7l-.1 .2M151.1 57.9h.1M151.2 51.8l-.1 .2M103.4 62.1l-.1 .2M143.3 62.1l-.2 .2M53.5 126.5h.1M60.6 126.5h.1M67.7 126.5h.1M71.1 126.3l-.2 .2M74.8 126.5h.1M100.5 126.5h.1M107.6 126.5h.1"/>
<path d="M114.7 126.5h.1M118.1 126.3l-.1 .2M121.8 126.5h.1M128.9 126.5h.1M136 126.5h.1M143.2 126.5h.1M53.5 155.6h.1M60.6 155.6h.1M67.7 155.6h.1M67.7 143.5v.1M74.8 155.6h.1M100.5 155.6h.1"/>
<path d="M107.6 155.6h.1M114.7 155.6h.1M114.7 143.5v.1M121.8 155.6h.1M128.9 155.6h.1M136 155.6h.1M143.2 143.5h3.4M71 189.8l-.3 .3M92.7 189.8l-.7 .7M56.5 201.9h.1M63.6 201.9h.1M70.7 201.9h.1"/>
<path d="M70.7 218.9h.1M74.1 201.7l-.2 .2M77.8 201.9h.1M84.9 201.9h.1M92 201.9h.1M99.1 201.9h.1M106.2 201.9h.1M56.5 231h.1M63.6 231h.1M70.7 231h.1M77.8 231h.1M84.9 231h.1"/>
<path d="M92 231h.1M99.1 231h.1M106.2 231h.1"/>
</g>
<text font-size="5.6" x="159.1" y="16.4">Land Patterns</text>
<text font-size="4.9" x="149.9" y="24">Vishay Dale Thin Film</text>
<text font-size="3.5" fill="#007ec4" x="42" y="21.9">www.vishay.com</text>
<g font-size="3.2">
<text x="18.9" y="32.1">Surface-Mount Networks (MPM, MP3, MP4 Series)</text>
<text x="18.9" y="93.6">Surface-Mount Networks SOIC Narrow Body 150 mils (ORN, CSO, MOMC, HTRN, AORN, MORN Series)</text>
</g>
<g font-size="2.8">
<text x="50.8" y="41.6">SOT-23 (MPM, MPMA)</text>
<text x="98.6" y="41.6">SC70-3 (MP3)</text>
<text x="142.1" y="41.6">SC70-4 (MP4)</text>
<text x="51.7" y="103.3">SOIC-8</text>
<text x="51.7" y="106.7">(ORN, HTRN, AORN, CSO-8)</text>
<text x="98.8" y="103.3">SOIC-14</text>
<text x="98.8" y="106.7">(NOMC-14, NOMCA-14, CSO-14)</text>
<text x="51.6" y="178.7">SOIC-16</text>
<text x="136.6" y="178.8">MORN MSOP MO-187AA</text>
<text x="51.6" y="182.1">(NOMC-16, NOMCA-16, CSO-16, VSOR-16)</text>
<text x="136.6" y="182.2">(MORN-8)</text>
<text x="18.9" y="263.3">Revision: 24-Aug-2021</text>
<text x="107.2" y="263.6">3</text>
<text x="163.6" y="263.3">Document Number: 60119</text>
<text x="74.2" y="267.1">For technical questions, contact: thinfilm@vishay.com</text>
<text x="26.5" y="271">THIS DOCUMENT IS SUBJECT TO CHANGE WITHOUT NOTICE. THE PRODUCTS DESCRIBED HEREIN AND THIS DOCUMENT</text>
<text x="50.9" y="273.8">ARE SUBJECT TO SPECIFIC DISCLAIMERS, SET FORTH AT www.vishay.com/doc?91000</text>
</g>
<g font-size="2.1">
<text x="105.8" y="47.7">(1.499)</text>
<text x="106.5" y="46">0.059</text>
<text x="145.8" y="47.7">(1.499)</text>
<text x="146.3" y="45.7">0.059</text>
<text x="59.4" y="51.3">(1.016)</text>
<text x="59.5" y="49.5">0.040</text>
<text x="112" y="50.3">0.025 (0.635)</text>
<text x="155.9" y="50.3">0.025 (0.635)</text>
<text x="94.8" y="59.8">0.0765</text>
<text x="134.7" y="59.8">0.0765</text>
<text x="47.7" y="61">0.0865</text>
<text x="47.7" y="62.7">(2.197)</text>
<text x="94.8" y="61.6">(1.943)</text>
<text x="116.4" y="64.9">0.045</text>
<text x="134.7" y="61.6">(1.943)</text>
<text x="145.2" y="60.2">0.0525</text>
<text x="145.2" y="61.9">(1.334)</text>
<text x="156.4" y="65">0.045</text>
<text x="72.4" y="69.3">(1.397)</text>
<text x="72.7" y="67.5">0.055</text>
<text x="114.3" y="70.9">0.0295 (0.749)</text>
<text x="116" y="66.7">(1.143)</text>
<text x="149.3" y="70.9">0.038</text>
<text x="156" y="66.7">(1.143)</text>
<text x="62.1" y="77.8">(1.016)</text>
<text x="62.2" y="76">0.040</text>
<text x="148.8" y="72.6">(0.965)</text>
<text x="59.2" y="82.5">(1.016)</text>
<text x="59.5" y="80.7">0.040</text>
<text x="58.3" y="110.9">0.024 (0.610)</text>
<text x="105.4" y="110.9">0.024 (0.610)</text>
<text x="80.2" y="119.9">0.085</text>
<text x="148.6" y="119.9">0.085</text>
<text x="79.9" y="122">(2.159)</text>
<text x="148.2" y="122">(2.159)</text>
<text x="45.8" y="136.6">(5.207)</text>
<text x="46.2" y="134.5">0.205</text>
<text x="92.9" y="136.2">(5.207)</text>
<text x="93.2" y="134.1">0.205</text>
<text x="55.8" y="164.1">(1.270)</text>
<text x="56.2" y="162.4">0.050</text>
<text x="102.9" y="164.5">(1.270)</text>
<text x="103.2" y="162.4">0.050</text>
<text x="61.4" y="186.3">0.024 (0.610)</text>
<text x="147.7" y="186.6">0.0160</text>
<text x="111.3" y="197.8">(2.159)</text>
<text x="111.6" y="195.6">0.085</text>
<text x="157.9" y="193.5">0.0400</text>
<text x="49.2" y="209.5">0.205</text>
<text x="134.7" y="205.4">0.1700</text>
<text x="48.9" y="211.6">(5.207)</text>
<text x="142.5" y="230.1">0.0256</text>
<text x="58.9" y="239.8">(1.270)</text>
<text x="59.2" y="237.7">0.050</text>
</g>
</svg>
